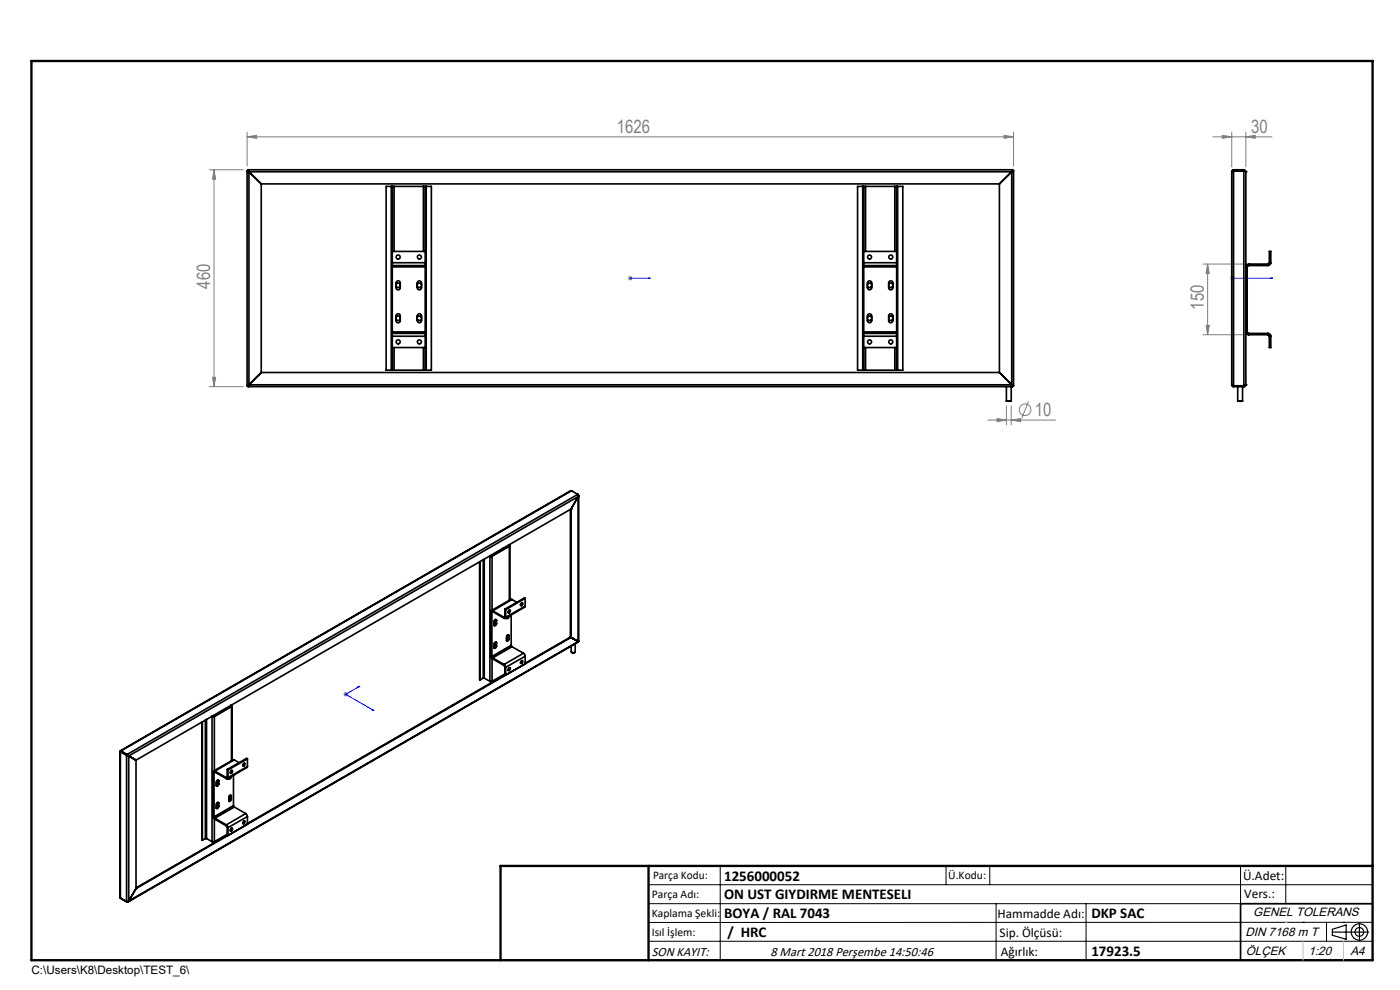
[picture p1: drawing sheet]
<svg xmlns="http://www.w3.org/2000/svg" width="297mm" height="210mm" viewBox="0 0 297 210" stroke-linecap="round" stroke-linejoin="round" font-family="sans-serif">
<g fill="none" stroke="#808080" stroke-width=".21">
<path d="M44.4 36h7.2M45.4 36l.4 2h-.7zM45.4 36v46M52.4 29l2-.3v.6zM52.4 28v7.2M52.4 29h162.6M213 28.7l2 .3-2 .3zM215 28v7.2M257.3 29h12.5M259.3 28.7l2 .3-2 .3zM261.3 28v7.4M264.3 29l2-.3v.6z"/>
<path d="M264.3 28v7.4M133.2 59h1M133.3 58.7l.8 .7M133.7 58.5v1M134.1 58.7l-.8 .7M255.2 56h8.7M256.2 56v15M256.2 56l.3 2h-.6zM261 59h1M261.1 58.7l.7 .7M261.5 58.5v1M261.8 58.7l-.7 .7"/>
<path d="M255.2 71h8.7M255.9 69h.6l-.3 2zM44.4 82h7.2M45.1 80h.7l-.4 2zM209.5 89.1h14.4M211.5 88.8l2 .3-2 .4zM213.5 86.1v4M214.5 89.1l2-.3v.7zM214.5 86.1v4M218.2 85.2l-1.4 3.5M72.8 147.3h1M73 146.9l.7 .7"/>
<path d="M73.3 146.8v1M73.7 146.9l-.7 .7"/>
<circle cx="217.5" cy="86.9" r="1.23"/>
</g>
<g fill="none" stroke="#000" stroke-width=".25">
<path d="M282.6 197.7h7.8M282.6 197.1l3-.9v3l-3-.8zM288.4 195.8v3.8M106.2 203.7h185"/>
<circle cx="288.4" cy="197.7" r="1.74"/>
<circle cx="288.4" cy="197.7" r=".93"/>
</g>
<path d="M133.6 59h.2zM133.7 59h.1M133.7 59h4.3M138 59h-.5h.5M261.4 59h.2zM261.5 59h.1M261.5 59h8.4M269.9 59h-.4h.4M76 145.7l.3-.2-.2 .3zM76.3 145.5l-3 1.8 6 3.4M79 150.6l.1-.1 .2 .2z" fill="none" stroke="#00f" stroke-width=".21"/>
<g fill="none" stroke="#000" stroke-width=".21">
<path d="M137.6 187.7h153.6M137.6 191.7h153.6M137.6 199.7h153.6M152.8 183.7v20M200.7 183.7v4M210 183.7v4M211.3 191.7v12M230.4 191.7v12M263.2 183.7v20M272.8 183.7v8M276.4 195.6h.1M281.4 195.6v4.1"/>
<path d="M285 195.6h.1M291.2 195.6l-153.6 .1"/>
</g>
<path d="M291.2 191.7h-28v12" fill="none" stroke="#000" stroke-width=".35"/>
<path d="M6.7 12.9h284.5v190.8h-284.5zM137.6 183.7v20M291.2 183.7h-185v20" fill="none" stroke="#000" stroke-width=".5"/>
<path d="M276.4 199.7v4M285 199.7v4" fill="none" stroke="#c0c0c0" stroke-width=".21"/>
<path d="M272.8 195.6h.1" fill="none" stroke="#c0c0c0" stroke-width=".25"/>
<g fill="#00f">
<path d="M137.5 59h.5zM133.6 59h.2z"/>
<path d="M261.4 59h.2zM269.5 59h.4z"/>
<path d="M76 145.7l.1 .1 .2-.3zM79 150.6l.3 .1-.2-.2z"/>
</g>
<g fill="#808080">
<path d="M214.5 89.1l2-.3v.7zM211.5 88.8l2 .3-2 .4z"/>
<path d="M52.4 29l2-.3v.6zM213 28.7l2 .3-2 .3z"/>
<path d="M259.3 28.7l2 .3-2 .3zM264.3 29l2-.3v.6z"/>
<path d="M45.1 80h.7l-.4 2zM45.4 36l.4 2h-.7z"/>
<path d="M256.2 56l.3 2h-.6zM255.9 69h.6l-.3 2z"/>
</g>
<g fill="none" stroke="#000" stroke-width=".35">
<path d="M52.4 36.2l.4 .2M52.4 36.2v45.6M52.4 36.2h.2M52.6 36l.2 .4M52.6 36.2l.2 .2M52.6 36v.2M52.6 36h162.2M52.8 36.4h.1M52.8 36.4v45.2M52.8 36.4l2.6 2.6M52.8 36.4h161.8M55.4 39v40"/>
<path d="M55.4 39h156.6M83 39.5h.2M83 39.5h-1.1v39h1.1M83 39.5v39M83.2 39.5h.4M83.2 39.5v16.2M83.6 39.5h6.2M83.6 39.5v13.8M89.8 39.5h.4M89.8 39.5v13.8M90.2 39.5h.2M90.2 39.5v16.2"/>
<path d="M90.4 39.5h1.1v39h-1.1M90.4 39.5v39M183 39.5h.2M183 39.5h-1.1v39h1.1M183 39.5v39M183.2 39.5h.4M183.2 39.5v16.2M183.6 39.5h6.2M183.6 39.5v13.8M189.8 39.5h.4M189.8 39.5v13.8M190.2 39.5h.2"/>
<path d="M190.2 39.5v16.2M190.4 39.5h1.1v39h-1.1M190.4 39.5v39M212 39v40M214.6 36.4h.1M214.6 36.4v45.2M214.6 36.4l-2.6 2.6M214.8 36l-.2 .4M214.8 36.2l-.2 .2M214.8 36v.2M214.8 36.2h.2M215 36.2l-.4 .2"/>
<path d="M215 36.2v45.6M261.3 36.4v45.2M261.7 36.2l-.4 .2M261.7 36l-.4 .2v.2M261.7 36.2l-.1 .1M261.7 36h2.2M261.7 36.2h2.2M261.7 36v46M263.9 36.2l.4 .2M263.9 36l.3 .2 .1 .2M263.9 36.2l.1 .1M263.9 36v46"/>
<path d="M264.3 36.4h.1M264.3 36.4v45.2M83.2 55.7v.6M83.2 56.3v.3M83.2 55.7h7M83.2 56.3h7M83.2 53.3h7M83.2 56.6h7M83.2 56.6v13.8M84.2 59.7a.44 .44 0 0 1 .5-.1 .44 .44 0 0 1 .2 .4v1a.44 .44 0 0 1-.4 .5 .44 .44 0 0 1-.5-.5v-1.1zM88.6 59.8a.46 .46 0 0 1 .5-.2 .46 .46 0 0 1 .3 .4v1a.46 .46 0 0 1-.4 .5 .46 .46 0 0 1-.5-.5zM90.2 55.7v.6"/>
<path d="M90.2 56.3v.3M90.2 56.6v13.8M183.2 55.7v.6M183.2 56.3v.3M183.2 56.6v13.8M183.2 55.7h7M183.2 56.3h7M183.2 53.3h7M183.2 56.6h7M184.1 59.8a.46 .46 0 0 1 .5-.2 .46 .46 0 0 1 .3 .4v1a.46 .46 0 0 1-.4 .5 .46 .46 0 0 1-.5-.5zM188.7 59.7a.44 .44 0 0 1 .5-.1 .44 .44 0 0 1 .2 .4v1a.44 .44 0 0 1-.4 .5 .44 .44 0 0 1-.5-.5v-1.1zM190.2 55.7v.6"/>
<path d="M190.2 56.3v.3M190.2 56.6v13.8M264.6 56.6v13.8M264.9 56.3l-.3 .3M264.9 56a.6 .6 0 0 0-.6 .6h.3M264.9 56.3h4.1M264.9 56v.3M264.9 56h4.1M269 56v.3M269.3 55.7l-.3 .3M269.3 55.7h.3M269.3 55.7v-2.4h.3v2.4"/>
<path d="M269.6 55.7a.6 .6 0 0 1-.6 .6M55.4 79l-2.6 2.6M55.4 79h156.6M83 78.5h.2M83.2 78.5h.4M83.2 70.7v.6M83.2 70.4v.3M83.2 70.7h7M83.2 71.3h7M83.2 73.7h7M83.2 70.4h7M83.2 71.3v7.2"/>
<path d="M83.6 78.5h6.2M83.6 73.7v4.8M84 60.4l.2-.3h.5l.2 .3M84 60.6l.2 .4h.5l.2-.4M84 67.7l.2 .3h.5l.2-.3M84 67.4l.2-.3h.5l.2 .3M84.2 66.7a.44 .44 0 0 1 .5-.1 .44 .44 0 0 1 .2 .4v1a.44 .44 0 0 1-.4 .5 .44 .44 0 0 1-.5-.5v-1.1zM88.5 60.4l.2-.3h.5l.2 .3M88.5 60.6l.2 .4h.5l.2-.4M88.5 67.7l.2 .3h.5l.2-.3M88.5 67.4l.2-.3h.5l.2 .3M88.6 66.8a.46 .46 0 0 1 .5-.2 .46 .46 0 0 1 .3 .4v1a.46 .46 0 0 1-.4 .5 .46 .46 0 0 1-.5-.5z"/>
<path d="M89.8 78.5h.4M89.8 73.7v4.8M90.2 78.5h.2M90.2 70.7v.6M90.2 70.4v.3M90.2 71.3v7.2M183 78.5h.2M183.2 78.5h.4M183.2 70.7v.6M183.2 70.4v.3M183.2 71.3v7.2M183.2 70.7h7"/>
<path d="M183.2 71.3h7M183.2 73.7h7M183.2 70.4h7M183.6 78.5h6.2M183.6 73.7v4.8M184 60.4l.2-.3h.5l.2 .3M184 60.6l.2 .4h.5l.2-.4M184 67.7l.2 .3h.5l.2-.3M184 67.4l.2-.3h.5l.2 .3M184.1 66.8a.46 .46 0 0 1 .5-.2 .46 .46 0 0 1 .3 .4v1a.46 .46 0 0 1-.4 .5 .46 .46 0 0 1-.5-.5zM188.5 60.4l.2-.3h.5l.2 .3M188.5 60.6l.2 .4h.5l.2-.4"/>
<path d="M188.5 67.7l.2 .3h.5l.2-.3M188.5 67.4l.2-.3h.5l.2 .3M188.7 66.7a.44 .44 0 0 1 .5-.1 .44 .44 0 0 1 .2 .4v1a.44 .44 0 0 1-.4 .5 .44 .44 0 0 1-.5-.5v-1.1zM189.8 78.5h.4M189.8 73.7v4.8M190.2 78.5h.2M190.2 70.7v.6M190.2 70.4v.3M190.2 71.3v7.2M212 79l2.6 2.6M264.6 70.4h-.3a.6 .6 0 0 0 .6 .6M264.6 70.4l.3 .3"/>
<path d="M264.9 70.7h4.1M264.9 70.7v.3M264.9 71h4.1M269 70.7a.6 .6 0 0 1 .6 .6M269 71l.3 .3M269 70.7v.3M269.3 71.3h.3M269.3 71.3v2.4h.3v-2.4M52.4 81.8h.2M52.6 81.8v.2M52.6 82h162.2M52.8 81.6l-.4 .2"/>
<path d="M52.8 81.6l-.2 .2M52.8 81.6l-.2 .4M52.8 81.6h.1M52.8 81.6h161.8M213.5 85.1h1M213.5 82v3.1M214.5 82v3.1M214.6 81.6l.4 .2M214.6 81.6l.2 .2M214.6 81.6l.2 .4M214.8 81.7v.3M214.8 81.8h.2"/>
<path d="M261.3 81.6l.4 .2M261.3 81.6l.1 .3 .3 .1M261.6 81.8h.1M261.7 81.8h2.2M261.7 82h2.2M262.3 81.8h.1M262.6 85.1h1M262.6 82v3.1M263.6 82v3.1M263.8 81.8h.1M264 81.8h-.1M264.3 81.6l-.4 .2"/>
<path d="M264.3 81.6l-.1 .3-.3 .1M264.3 81.6h.1M101.7 119.2l.1 25M101.8 119.1v25.1M102.5 118.7v25.2M102.7 118.6v25.3M103.9 118h.1M103.9 118h.5M103.9 118v26.5M104 117.9h.1M104 117.9h.3M104 117.9l-.1 .1"/>
<path d="M104.3 117.9l.1 .1M104.4 118v11.5M106.6 116.3v.2M106.8 116.3v.2M107.9 115.6v.1M107.9 115.7v.1M107.9 115.8l.2 .1M107.9 115.8l-3.6 2.1M108 115.6h.1M108.1 115.6v.3M108.1 115.9l-3.7 2.1M108.1 115.6l-.2 .1"/>
<path d="M108.1 115.9v11.4M108.2 115.7v11.6M121 108v27.1M121.1 108h.1M121.1 108l-92.2 53.2M121.1 108v27.2M121.2 104.1l-95.6 55.1M121.2 104.1l-95.5 55.2M121.2 104.1l1.4 .8M122.6 104.9l.1 .4M122.6 104.9l-95.6 55.1M122.6 104.9h.1"/>
<path d="M122.7 105.3h.1M122.7 104.9v.4M122.7 105.3l-95.4 55.1M122.7 105.3l-1.6 2.7M122.7 105.3v30.8M122.7 104.9h-.1M122.8 105.1l-.1 31M104.1 139.2l.4 .6M104.1 129.7l.3 .1M104.1 139.2l.3 .1M104.1 129.7v9.5M104.4 139.3l.1 .3"/>
<path d="M104.4 129.8v9.5M104.4 139.7v4.8M104.5 129.6l-.2-.1-.2 .2M104.5 129.7l-.1 .1M104.5 129.6l2.4 1.3M104.5 129.7l2.4 1.5M104.5 129.6v.1M104.5 139.6v.2M104.5 139.6l2.4 1.4M104.5 139.8l2.4 1.4M104.8 131.7l.3-.1 .1 .2M104.8 136.5l.3-.2 .1 .2"/>
<path d="M104.9 132.1l.2 .1M104.9 132.1l-.1 .1M104.9 136.9l.2 .1M104.9 136.9l-.1 .1M105 131.6l.1 .2M105 136.4l.1 .1M105.1 132.2l-.3 .2M105.1 137l-.3 .1M105.1 131.8h.1M105.1 131.8l-.2 .3M105.1 136.5l.1 .1M105.1 136.5l-.2 .4"/>
<path d="M105.2 132.2l-.4 .5M105.2 136.9l-.4 .5M105.2 131.9l-.1 .3M105.2 136.7l-.1 .3M105.2 131.5l.1 .1M105.2 131.4v.8M105.2 136.2v.7M105.2 132.2l.1 .1M105.2 136.3l.1 .1M105.2 136.9l.1 .1M105.3 131.6a.3 .3 0 0 0-.4-.1 .3 .3 0 0 0-.1 .4v.8a.36 .36 0 0 0 .4 0 .36 .36 0 0 0 .1-.4M105.3 136.4a.3 .3 0 0 0-.4-.2 .3 .3 0 0 0-.1 .5v.7a.36 .36 0 0 0 .4 0 .36 .36 0 0 0 .1-.4"/>
<path d="M105.3 131.6v.7M105.3 136.4v.6M106.9 130.9v.3M107.1 130.8l-.2 .1M107.1 129.2l.2 .1M107.1 130.8l.2 .1M107.1 129.2v1.6M107.3 130.9l-.1 .3h-.3M107.3 129.3v1.6M107.5 134.9l.2-.1v.2M107.6 135.4h.1M107.6 135.4l-.1 .1"/>
<path d="M107.7 134.9v.1M107.7 135.4l-.2 .2M107.7 135l-.1 .4M107.8 130.8l-.3 .3M107.8 135.4l-.3 .5M107.8 135.1l-.1 .3M107.8 134.7l.2 .1M107.8 134.6v.8M107.8 135.4l.2 .1M107.9 129.5l.2-.1a.3 .3 0 0 1 .1 .4 .3 .3 0 0 1-.4 .1zM107.9 130.7h.1M108 134.8a.35 .35 0 0 0-.4 0 .35 .35 0 0 0-.1 .3v.7a.21 .21 0 0 0 .2 .2 .21 .21 0 0 0 .2-.2l.1-.3"/>
<path d="M108 130.7v.1a.32 .32 0 0 1-.2 .4 .32 .32 0 0 1-.3-.1v-.1M108 130.7h.1M108 134.8v.7M108.1 129.4l-.1 .4-.2 .1M108.4 136.9l.2 .3M108.4 130.4v6.5M108.4 136.9l-4 2.4M108.6 127.2l-.2-.1-4.2 2.4M108.6 127.2l-4.1 2.4M108.6 127.2l1 .6M108.6 137.2l-4.1 2.4M108.6 137.2l2.5 1.4"/>
<path d="M110.4 128.2l.2 .1M110.6 127.9a.26 .26 0 0 1 .3 .4 .26 .26 0 0 1-.5 0zM110.7 127.9v.3l-.3 .2M111.1 138.6l.3 .6M111.1 138.6l-4.2 2.4M111.4 128.6l-.1 .2-4.1 2.4M111.4 126.9h-.2l-4.1 2.3M111.4 126.9l-4.1 2.4M111.4 126.9v1.7M111.4 139.2v1.6l-4.1 2.4M111.4 128.6l-4.1 2.3M111.4 139.2l-4.1 2.4"/>
<path d="M121 135.1h.1M121 135.1l.1 .1M121 135.1l-9.6 5.6M121 135.1l1.6 .9M121.1 135.2l-92.2 53.3M121.1 135.2l1.6 .9M121.2 135.3h.1M121.2 135.3l.4 .2M121.3 138.4h.6M122 136.6v1.6l-.1 .2h-.7v-1.4M122.2 135.8h.1M122.2 135.8l.4 .2"/>
<path d="M122.6 136h.1M122.6 136l.1 .1M122.7 136.1l-95.5 55.2M122.7 136.1l-95.4 55M25.5 159.4v31.1M25.5 159.3v.2M25.5 159.5l1.3 .7M25.5 159.5v31M25.5 159.3l.2 .1M25.6 159.4h.1M25.7 159.3h-.2M25.7 159.4h.1"/>
<path d="M25.7 159.4l-.2 .1M25.7 159.4l1.3 .8M25.7 159.3v.1M25.7 159.3l1.3 .7M42.8 153.2l.1 25.1M42.9 153.1v25.2M43.6 152.7v25.2M43.8 152.6v25.3M44.9 152h.1M45 152h.5M45 152v26.5M45 151.9h.1"/>
<path d="M45.1 151.9h.3M45.1 151.9l-.1 .1M45.4 151.9l.1 .1M45.5 152v11.5M47.7 150.3v.3M47.8 150.3v.2M48.9 149.6l.1 .1M49 149.7v.1M49 149.8l.1 .1M49 149.8l-3.6 2.1M49.1 149.6h.1M49.1 149.6v.3"/>
<path d="M49.1 149.9l-3.6 2.1M49.1 149.6l-.1 .1M49.1 149.9v11.5M49.2 149.7v11.6M102.5 143.9h.2M102.5 143.9l-.7 .3M102.7 143.9l1.2 .6M103.9 144.5h.5M106.9 141l.4 .6M106.9 141.2l.2 .3M106.9 141v.2M107.1 143l-2.7 1.5"/>
<path d="M107.1 141.5v1.6l.2 .1M107.1 141.5l.2 .1M107.2 143.1l-54.7 31.6M107.3 141.6v1.6M108 141.7l.1-.1a.3 .3 0 0 1 .1 .5 .3 .3 0 0 1-.4 0zM108.1 141.7v.2M108.1 141.6l-.1 .4-.2 .2M110.6 140.2a.2 .2 0 0 1 .2-.1 .2 .2 0 0 1 .1 .3 .26 .26 0 0 1-.2 .3 .26 .26 0 0 1-.3-.1zM110.7 140.1v.3l-.3 .2M26.8 160.2l.5 .2M26.8 160.2v31.1M27 160.2l.2 .1"/>
<path d="M27 160l.3 .4M27 160.2h-.2M27 160v.2M27.2 160.3l.1 .1M27.2 160.3l1.7 .9M27.3 160.4v30.7M27.3 160.4l1.6 .8M28.9 161.2v27.3M43.6 177.9h.2M43.6 177.9l-.7 .4M43.8 177.9l1.2 .6M45 178.5h.5"/>
<path d="M45.2 173.2l.4 .6M45.2 163.8l.2 .1M45.2 173.2l.2 .1M45.2 163.8v9.4M45.4 173.3l.2 .3M45.4 163.9v9.4M45.5 173.7v4.8M45.6 163.8l-.2 .1M45.6 163.6l-.3-.1-.1 .3M45.6 163.8l2.4 1.4M45.6 163.6v.2M45.6 173.6v.2"/>
<path d="M45.6 163.6l2.4 1.4M45.6 173.6l2.4 1.4M45.6 173.8l2.4 1.4M46 166.1l.1 .1M46 166.1l-.1 .1M46 170.9l.1 .1M46 170.9l-.1 .1M46.1 165.6v.2M46.1 170.4v.1M46.1 171l-.2 .1M46.1 165.6l-.2 .1M46.1 166.2l-.2 .2"/>
<path d="M46.1 165.6l.1 .2M46.1 170.4l-.2 .1M46.1 170.4l.1 .1M46.1 165.8h.1M46.1 165.8l-.1 .3M46.1 170.5l.1 .1M46.1 170.5l-.1 .4M46.2 165.4v.1M46.2 170.2v.1M46.2 166.2l-.3 .5M46.2 170.9l-.3 .5M46.2 165.9l-.1 .3"/>
<path d="M46.2 170.7l-.1 .3M46.2 165.5l.2 .1M46.2 166.2l.2 .1M46.2 165.5v.7M46.2 170.3v.6M46.2 170.3l.2 .1M46.2 170.9l.2 .2M46.4 165.6a.3 .3 0 0 0-.4-.1 .3 .3 0 0 0-.1 .4v.8a.36 .36 0 0 0 .4 0 .36 .36 0 0 0 .1-.4M46.4 170.4a.3 .3 0 0 0-.4-.2 .3 .3 0 0 0-.1 .5v.7a.36 .36 0 0 0 .4 0 .36 .36 0 0 0 .1-.3M46.4 165.6v.7M46.4 170.4v.7M48 175l.4 .6"/>
<path d="M48 175.2l.2 .3M48 165v.2M48 175v.2M48.2 164.9l-.2 .1M48.2 177l-2.7 1.5M48.2 163.2l.2 .1M48.2 164.9l.2 .1M48.2 163.2v1.7M48.2 175.5v1.6M48.2 175.5l.2 .1M48.2 177.1l.2 .1M48.2 177.2l-19.3 11.1"/>
<path d="M48.4 165l-.1 .2h-.3M48.4 163.3v1.7M48.4 175.6v1.6M48.5 165v.1M48.6 168.9l.2-.1v.2M48.6 169.4l.2 .1M48.6 169.4l-.1 .1M48.7 168.9l.1 .1M48.8 169.5l-.3 .1M48.8 164.8l-.3 .4M48.8 169l-.2 .4M48.9 168.7v.1"/>
<path d="M48.9 169.4l-.4 .5M48.9 169.2l-.1 .3M48.9 168.8h.2M48.9 169.4l.2 .1M48.9 168.8v.6M49 163.5l.2-.1a.31 .31 0 0 1 .1 .5 .31 .31 0 0 1-.5 0zM49 175.8l.1-.1a.28 .28 0 0 1 .2 .4 .28 .28 0 0 1-.5 0zM49.1 168.8a.31 .31 0 0 0-.4-.1 .31 .31 0 0 0-.2 .4v.8a.36 .36 0 0 0 .4 0 .36 .36 0 0 0 .2-.4M49.1 164.7l-.1 .1a.27 .27 0 0 1-.1 .4 .27 .27 0 0 1-.4-.1M49.1 168.8v.7M49.1 175.7v.2M49.1 163.4v.4l-.2 .1"/>
<path d="M49.1 175.6v.4l-.2 .2M49.5 170.9l.2 .3M49.5 164.5v6.4M49.5 170.9l-4.1 2.4M49.7 161.2h-.2l-4.2 2.3M49.7 161.2l-4.1 2.4M49.7 161.2l1 .6M49.7 171.2l-4.1 2.4M49.7 171.2l2.4 1.4M51.5 162.2l.1 .1M51.6 162l.3-.1a.3 .3 0 0 1 0 .4 .3 .3 0 0 1-.4 .1zM51.6 174.2l.3-.1a.3 .3 0 0 1 0 .5 .3 .3 0 0 1-.4 0z"/>
<path d="M51.8 161.9l-.3 .5M51.8 174.1l-.1 .4-.2 .2M52.1 172.6l.4 .6M52.1 172.6l-4.1 2.4M52.5 162.6l-.1 .2-4.1 2.4M52.5 161l-4.1 2.3M52.5 161v1.6M52.5 173.2v1.6l-4.1 2.4M52.5 162.6l-4.1 2.4M52.5 161l-.2-.1-4.1 2.3M52.5 173.2l-4.1 2.4M25.5 190.5l1.3 .8"/>
<path d="M25.7 190.6h.1M25.7 190.6l1.3 .7M27 191.3h.1M27.3 191.1l-.5 .2M27.3 191.1h.1M27.3 191.1l-.1 .2h-.2M28.9 188.5h.1M28.9 188.5l-1.6 2.6"/>
<circle cx="84.5" cy="54.5" r=".43"/>
<circle cx="89" cy="54.5" r=".43"/>
<circle cx="184.5" cy="54.5" r=".42"/>
<circle cx="189" cy="54.5" r=".43"/>
<circle cx="84.5" cy="72.5" r=".43"/>
<circle cx="89" cy="72.5" r=".43"/>
<circle cx="184.5" cy="72.5" r=".42"/>
<circle cx="189" cy="72.5" r=".43"/>
</g>
<g font-size="3.9" fill="#808080">
<text x="130.8" y="28.1">1626</text>
<text x="265.4" y="28.1">30</text>
<text x="44.6" y="61.3" transform="rotate(-90 44.6 61.3)">460</text>
<text x="255.3" y="65.7" transform="rotate(-90 255.3 65.7)">150</text>
<text x="219.5" y="88.2">10</text>
</g>
<g font-size="3.2">
<text x="153.6" y="190.8">ON UST GIYDIRME MENTESELI</text>
<text x="153.6" y="186.8">1256000052</text>
<text x="153.6" y="194.8">BOYA / RAL 7043</text>
<text x="231.5" y="194.8">DKP SAC</text>
<text x="154.3" y="198.8">/ HRC</text>
<text x="231.5" y="202.8">17923.5</text>
</g>
<g font-size="2.8">
<text x="263.7" y="186.7">Ü.Adet:</text>
<text x="263.9" y="190.5">Vers.:</text>
<text x="211.6" y="194.8">Hammadde Adı:</text>
<text x="138.3" y="202.8">SON KAYIT:</text>
<text x="163.4" y="202.8">8 Mart 2018 Perşembe 14:50:46</text>
<text x="212.1" y="198.7">Sip. Ölçüsü:</text>
<text x="212.3" y="202.7">Ağırlık:</text>
</g>
<g font-size="2.6">
<text x="265.9" y="194.4">GENEL TOLERANS</text>
<text x="264.2" y="198.5">DIN 7168 m T</text>
<text x="264.3" y="202.6">ÖLÇEK</text>
<text x="277.6" y="202.6">1:20</text>
<text x="286.5" y="202.6">A4</text>
</g>
<g font-size="2.5">
<text x="138.3" y="190.5">Parça Adı:</text>
<text x="138.5" y="186.5">Parça Kodu:</text>
<text x="201.2" y="186.5">Ü.Kodu:</text>
<text x="138.3" y="194.5">Kaplama Şekli:</text>
<text x="138.3" y="198.6">Isıl İşlem:</text>
<text x="6.7" y="206.7">C:\Users\K8\Desktop\TEST_6\</text>
</g>
</svg>
